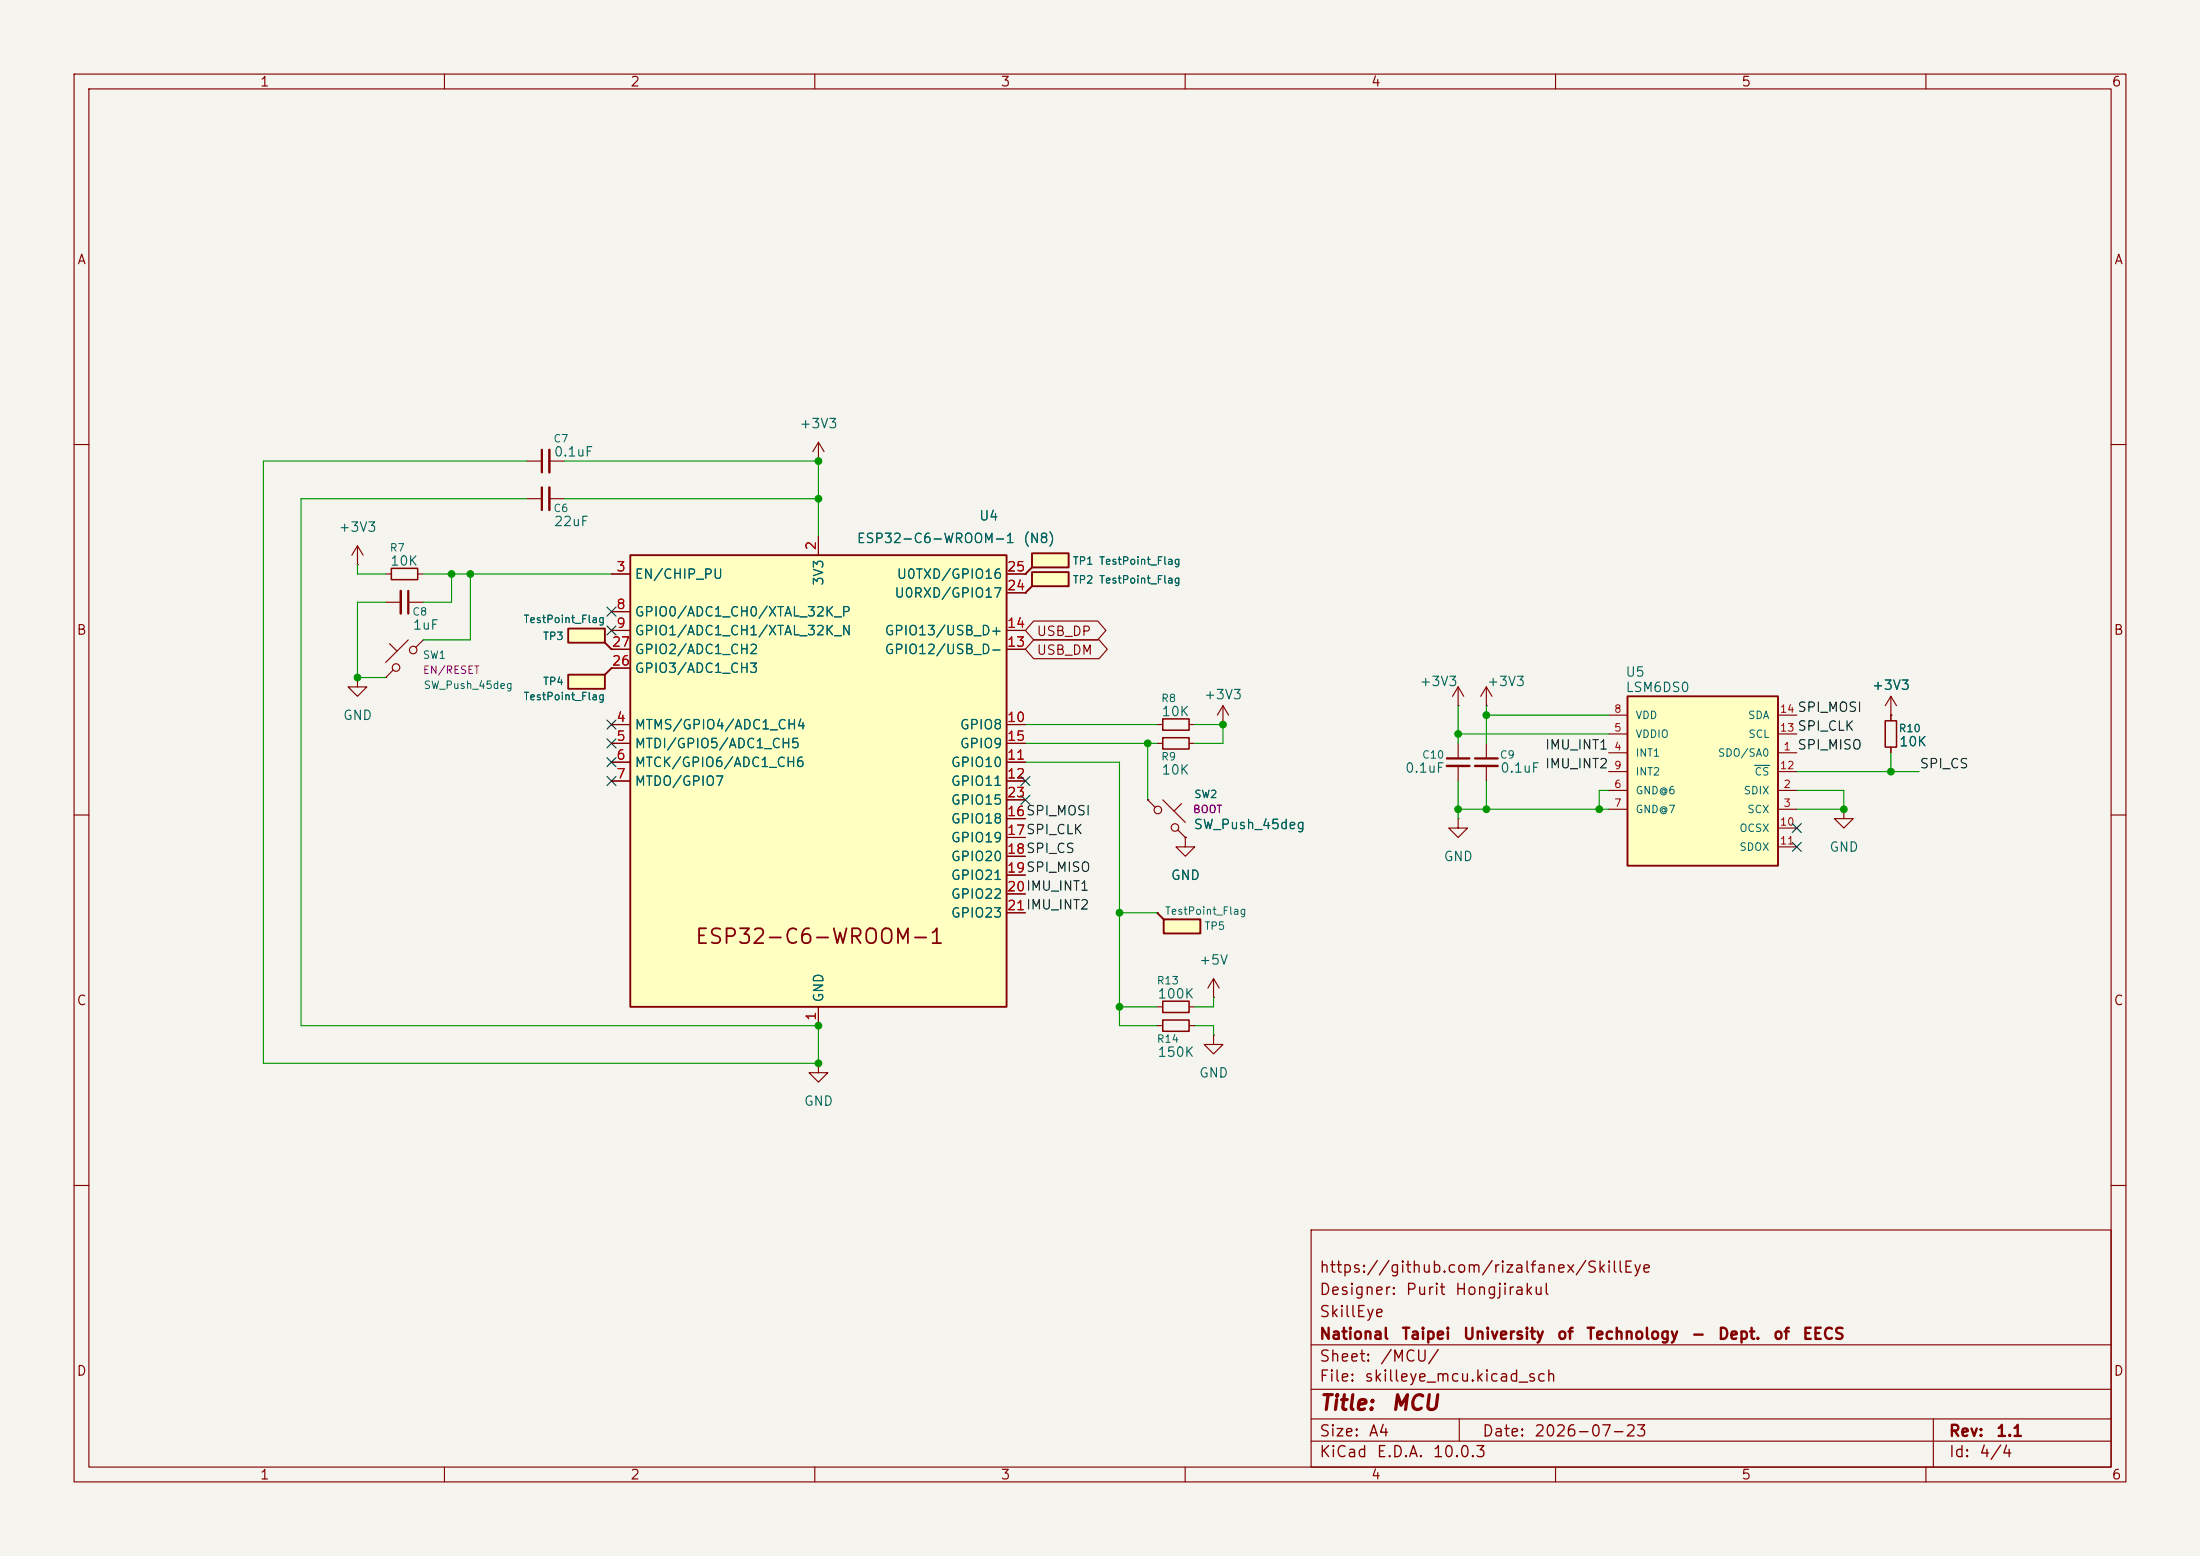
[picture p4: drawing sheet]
<svg xmlns="http://www.w3.org/2000/svg" width="297mm" height="210mm" viewBox="0 0 297 210" stroke-linecap="round" stroke-linejoin="round" font-family="sans-serif">
<path d="M0 0h297v210h-297z" fill="#f5f4ef" stroke="#f5f4ef" stroke-width=".14"/>
<g fill="none" stroke="#840000" stroke-width=".15">
<path d="M10 10h277v190h-277zM12 12h273v186h-273zM60 10v2M110 10v2M160 10v2M210 10v2M260 10v2M10 60h2M285 60h2M255.3 96.5h.1M255.3 94v3.3M255.3 94l-.8 1.3"/>
<path d="M255.3 94l.7 1.3M10 110h2M196.8 110.5v1.3h1.3l-1.3 1.2-1.2-1.2h1.2M196.8 110.5h.1M255.3 100.8v.8M285 110h2M10 160h2M177 166h108v32h-108zM285 160h2M60 198v2M110 198v2M160 198v2"/>
<path d="M177 194.5h108M177 191.5h108M177 187.5h108M177 181.5h108M197 191.5v3M210 198v2M260 198v2M261 191.5v6.5"/>
</g>
<path d="M254.5 97.3h1.5v3.5h-1.5z" fill="none" stroke="#840000" stroke-width=".2"/>
<path d="M76.7 91.1h5v1.9h-5z" fill="#ffffc2"/>
<path d="M76.7 91.1h5v1.9h-5zM82.5 90.2l-.8 .9" fill="none" stroke="#840000" stroke-width=".25"/>
<g fill="none" stroke="#840000" stroke-width=".15">
<path d="M48.3 91.4v1.3h1.2l-1.2 1.3-1.3-1.3h1.3M48.3 91.4h.1M82.5 90.2h.1M154.9 108l1.1 1M154.9 108h.1M156.2 100.3h.8M157 108l3 3M159 112l1 1M159.5 108.5l-1 1M160 113v1.3h1.3l-1.3 1.3-1.3-1.3h1.3M160 113h.1M160.5 100.3h.8"/>
<path d="M110.5 143.5v1.3h1.3l-1.3 1.3-1.3-1.3h1.3M110.5 143.5h.1"/>
<circle cx="156.3" cy="109.3" r=".51"/>
<circle cx="158.6" cy="111.7" r=".51"/>
</g>
<path d="M157 99.6h3.5v1.5h-3.5z" fill="none" stroke="#840000" stroke-width=".2"/>
<path d="M76.7 84.8h5v1.9h-5z" fill="#ffffc2"/>
<path d="M76.7 84.8h5v1.9h-5zM81.7 86.7l.8 .9" fill="none" stroke="#840000" stroke-width=".25"/>
<path d="M82.5 87.6h.1M156.2 97.8h.8M160.5 97.8h.8M165.1 97.8h.1M165.1 95.3l-.8 1.2M165.1 95.3l.8 1.2M165.1 95.3v2.5M200.7 100.3v2.1M200.7 103.4v2M156.2 135.9h.8M160.5 135.9h.8" fill="none" stroke="#840000" stroke-width=".15"/>
<path d="M199.1 102.4h3.1" fill="none" stroke="#840000" stroke-width=".3"/>
<path d="M199.1 103.4h3.1" fill="none" stroke="#840000" stroke-width=".33"/>
<path d="M157 97h3.5v1.6h-3.5zM157 135.1h3.5v1.6h-3.5z" fill="none" stroke="#840000" stroke-width=".2"/>
<path d="M85.1 74.9h50.8v61h-50.8z" fill="#ffffc2"/>
<path d="M85.1 74.9h50.8v61h-50.8z" fill="none" stroke="#840000" stroke-width=".25"/>
<g fill="none" stroke="#840000" stroke-width=".15">
<path d="M48.3 76.2h.1M48.3 73.7l-.8 1.2M48.3 73.7l.7 1.2M48.3 73.7v2.5M52.1 77.5h.7M56.4 77.5h.7M82.5 77.5h2.6M110.5 72.4v2.5M135.9 77.5h2.5M52.1 91.4h.1M52.1 81.3h2M52.6 86.9l1 1"/>
<path d="M53.1 90.4l-1 1M55.1 86.4l-3 3M55.1 81.3h2M57.1 86.4l-1 1M57.1 86.4h.1M82.5 97.8h2.6M82.5 82.6h2.6M82.5 85.1h2.6M82.5 87.6h2.6M82.5 90.2h2.6M135.9 97.8h2.5M135.9 85.1h2.5"/>
<path d="M135.9 87.6h2.5M135.9 80h2.5M196.8 95.3h.1M196.8 92.7v2.6M196.8 92.7l-.7 1.3M196.8 92.7l.8 1.3M200.7 95.3h.1M200.7 92.7l-.8 1.3M200.7 92.7l.7 1.3M200.7 92.7v2.6M82.5 100.3h2.6M82.5 102.9h2.6"/>
<path d="M82.5 105.4h2.6M135.9 100.3h2.5M135.9 102.9h2.5M135.9 105.4h2.5M135.9 110.5h2.5M135.9 113h2.5M135.9 115.6h2.5M135.9 118.1h2.5M135.9 108h2.5M196.8 100.3v2.1M196.8 103.4v2M110.5 135.9v2.5"/>
<path d="M135.9 120.7h2.5M135.9 123.2h2.5M156.2 138.4h.8M160.5 138.4h.8"/>
<circle cx="53.5" cy="90.1" r=".51"/>
<circle cx="55.8" cy="87.7" r=".51"/>
</g>
<path d="M52.8 76.7h3.6v1.5h-3.6zM157 137.7h3.5v1.5h-3.5z" fill="none" stroke="#840000" stroke-width=".2"/>
<path d="M55.1 79.8v3M195.3 102.4h3.1" fill="none" stroke="#840000" stroke-width=".3"/>
<path d="M54.1 79.8v3M195.3 103.4h3.1" fill="none" stroke="#840000" stroke-width=".33"/>
<path d="M139.3 74.7h5v1.9h-5z" fill="#ffffc2"/>
<path d="M139.3 74.7h5v1.9h-5zM139.3 76.6l-.9 .9" fill="none" stroke="#840000" stroke-width=".25"/>
<path d="M138.4 77.5h.1M248.9 109.2v1.3h1.3l-1.3 1.3-1.3-1.3h1.3M248.9 109.2h.1" fill="none" stroke="#840000" stroke-width=".15"/>
<path d="M139.3 77.2h5v1.9h-5z" fill="#ffffc2"/>
<path d="M139.3 77.2h5v1.9h-5zM139.3 79.1l-.9 .9" fill="none" stroke="#840000" stroke-width=".25"/>
<path d="M138.4 80h.1" fill="none" stroke="#840000" stroke-width=".15"/>
<path d="M219.7 94h20.3v22.8h-20.3z" fill="#ffffc2"/>
<path d="M219.7 94h20.3v22.8h-20.3z" fill="none" stroke="#840000" stroke-width=".25"/>
<g fill="none" stroke="#840000" stroke-width=".15">
<path d="M217.2 99.1h2.5M217.2 96.5h2.5M240 99.1h2.6M240 96.5h2.6M217.2 101.6h2.5M217.2 106.7h2.5M217.2 109.2h2.5M217.2 104.1h2.5M240 101.6h2.6M240 106.7h2.6M240 109.2h2.6M240 104.1h2.6"/>
<path d="M240 111.8h2.6M240 114.3h2.6M163.8 139.7v1.3h1.3l-1.3 1.2-1.2-1.2h1.2M163.8 139.7h.1"/>
</g>
<path d="M236.9 103.3h2" fill="none" stroke="#006464" stroke-width=".15"/>
<path d="M157.1 124.1h5v1.9h-5z" fill="#ffffc2"/>
<path d="M156.2 123.2l.9 .9M157.1 124.1h5v1.9h-5z" fill="none" stroke="#840000" stroke-width=".25"/>
<g fill="none" stroke="#840000" stroke-width=".15">
<path d="M110.5 59.7l-.8 1.3M110.5 59.7l.8 1.3M110.5 59.7v2.5M71.1 67.3h2.1M71.1 62.2h2.1M74.2 67.3h2M74.2 62.2h2M82.5 77.5h2.6M110.5 62.2h.1M110.5 72.4v2.5M135.9 77.5h2.5M138.4 77.5h.1"/>
<path d="M82.5 90.2h.1M82.5 87.6h.1M82.5 97.8h2.6M82.5 82.6h2.6M82.5 85.1h2.6M82.5 87.6h2.6M82.5 90.2h2.6M135.9 97.8h2.5M135.9 85.1h2.5M135.9 87.6h2.5M135.9 80h2.5M138.4 80h.1"/>
<path d="M139.5 86.4h8.9l1.1 1.2-1.1 1.3h-8.9l-1.1-1.3zM139.5 83.8h8.7l1.1 1.3-1.1 1.3h-8.7l-1.1-1.3zM255.3 96.5h.1M255.3 96.5v.8M82.5 100.3h2.6M82.5 102.9h2.6M82.5 105.4h2.6M135.9 100.3h2.5M135.9 102.9h2.5M135.9 105.4h2.5M135.9 110.5h2.5M135.9 113h2.5"/>
<path d="M135.9 115.6h2.5M135.9 118.1h2.5M135.9 108h2.5M154.9 108h.1M160 113h.1M255.3 100.8v.8M110.5 135.9v2.5M135.9 120.7h2.5M135.9 123.2h2.5M156.2 123.2h.1M163.8 134.6h.1M163.8 132.1l-.7 1.3"/>
<path d="M163.8 132.1l.8 1.3M163.8 132.1v2.5"/>
</g>
<path d="M73.2 60.7v3.1M73.2 65.8v3" fill="none" stroke="#840000" stroke-width=".3"/>
<path d="M74.2 60.7v3.1M74.2 65.8v3" fill="none" stroke="#840000" stroke-width=".33"/>
<g fill="none" stroke="#009600" stroke-width=".15">
<path d="M48.3 76.2v1.3h3.8M57.1 77.5h25.4M61 77.5v3.8h-3.9M63.5 77.5v8.9h-6.4M71.1 62.2h-35.5v81.3h74.9v-5.1h-69.9v-71.1h30.5M76.2 62.2h34.3v10.2M76.2 67.3h34.3M52.1 81.3h-3.8v10.1h3.8M138.4 97.8h17.8M161.3 97.8h3.8v2.5h-3.8M196.8 95.3v5M196.8 99.1h20.4"/>
<path d="M200.7 95.3v5M200.7 96.5h16.5M138.4 102.9h12.7v35.5h5.1M138.4 100.3h17.8M154.9 100.3v7.7M196.8 105.4v5.1M196.8 109.2h20.4M200.7 105.4v3.8M217.2 106.7h-1.3v2.5M242.6 106.7h6.3v2.5h-6.3M242.6 104.1h16.5M255.3 101.6v2.5"/>
<path d="M151.1 123.2h5.1M151.1 135.9h5.1M161.3 138.4h2.5v1.3M163.8 134.6v1.3h-2.5"/>
</g>
<g fill="none" stroke="#000084" stroke-width=".15">
<path d="M81.9 81.9l1.3 1.3M81.9 84.5l1.3 1.2M81.9 99.7l1.3 1.2M81.9 97.2l1.3 1.2M83.2 81.9l-1.3 1.3M83.2 84.5l-1.3 1.2M83.2 99.7l-1.3 1.2M83.2 97.2l-1.3 1.2M81.9 102.3l1.3 1.2M81.9 104.8l1.3 1.2M83.2 102.3l-1.3 1.2M83.2 104.8l-1.3 1.2"/>
<path d="M137.8 107.3l1.2 1.3M137.8 104.8l1.2 1.2M139 107.3l-1.2 1.3M139 104.8l-1.2 1.2M242 111.2l1.2 1.2M242 113.7l1.2 1.2M243.2 111.2l-1.2 1.2M243.2 113.7l-1.2 1.2"/>
</g>
<g fill="#009600" stroke="#009600" stroke-width=".14">
<circle cx="200.7" cy="109.2" r=".46"/>
<circle cx="196.8" cy="109.2" r=".46"/>
<circle cx="200.7" cy="96.5" r=".46"/>
<circle cx="196.8" cy="99.1" r=".46"/>
<circle cx="248.9" cy="109.2" r=".46"/>
<circle cx="215.9" cy="109.2" r=".46"/>
<circle cx="255.3" cy="104.1" r=".46"/>
<circle cx="154.9" cy="100.3" r=".46"/>
<circle cx="165.1" cy="97.8" r=".46"/>
<circle cx="151.1" cy="135.9" r=".46"/>
<circle cx="151.1" cy="123.2" r=".46"/>
<circle cx="61" cy="77.5" r=".46"/>
<circle cx="63.5" cy="77.5" r=".46"/>
<circle cx="110.5" cy="138.4" r=".46"/>
<circle cx="110.5" cy="143.5" r=".46"/>
<circle cx="48.3" cy="91.4" r=".46"/>
<circle cx="110.5" cy="62.2" r=".46"/>
<circle cx="110.5" cy="67.3" r=".46"/>
</g>
<g font-size="2" fill="#840000">
<text x="93.7" y="127.9">ESP32-C6-WROOM-1</text>
<text x="178" y="190.8">Title:</text>
<text x="187.7" y="190.8">MCU</text>
</g>
<g font-size="1.5" fill="#840000">
<text x="178" y="172.2">https://github.com/rizalfanex/SkillEye</text>
<text x="178" y="178.2">SkillEye</text>
<text x="178" y="175.2">Designer:</text>
<text x="189.7" y="175.2">Purit</text>
<text x="196.3" y="175.2">Hongjirakul</text>
<text x="178" y="184.2">Sheet:</text>
<text x="178" y="181.2">National</text>
<text x="186.2" y="184.2">/MCU/</text>
<text x="189.1" y="181.2">Taipei</text>
<text x="197.4" y="181.2">University</text>
<text x="210.1" y="181.2">of</text>
<text x="214" y="181.2">Technology</text>
<text x="228.2" y="181.2">-</text>
<text x="231.8" y="181.2">Dept.</text>
<text x="239.3" y="181.2">of</text>
<text x="243.2" y="181.2">EECS</text>
<text x="178" y="186.9">File:</text>
<text x="184.1" y="186.9">skilleye_mcu.kicad_sch</text>
<text x="178" y="197.1">KiCad</text>
<text x="178" y="194.3">Size:</text>
<text x="184.7" y="194.3">A4</text>
<text x="185.7" y="197.1">E.D.A.</text>
<text x="193.3" y="197.1">10.0.3</text>
<text x="200" y="194.3">Date:</text>
<text x="207" y="194.3">2026-07-23</text>
<text x="263" y="194.3">Rev:</text>
<text x="263" y="197.1">Id:</text>
<text x="267.1" y="197.1">4/4</text>
<text x="269.4" y="194.3">1.1</text>
</g>
<g font-size="1.3" fill="#840000">
<text x="35" y="12">1</text>
<text x="85" y="12">2</text>
<text x="135" y="12">3</text>
<text x="185" y="12">4</text>
<text x="235" y="12">5</text>
<text x="285" y="12">6</text>
<text x="10.3" y="36">A</text>
<text x="285.3" y="36">A</text>
<text x="10.3" y="86">B</text>
<text x="139.9" y="88.7">USB_DM</text>
<text x="139.9" y="86.2">USB_DP</text>
<text x="285.3" y="86">B</text>
<text x="10.3" y="136">C</text>
<text x="285.3" y="136">C</text>
<text x="10.3" y="186">D</text>
<text x="285.3" y="186">D</text>
<text x="35" y="200">1</text>
<text x="85" y="200">2</text>
<text x="135" y="200">3</text>
<text x="185" y="200">4</text>
<text x="235" y="200">5</text>
<text x="285" y="200">6</text>
</g>
<g font-size="1.3" fill="#006464">
<text x="107.8" y="58.1">+3V3</text>
<text x="74.7" y="61.9">0.1uF</text>
<text x="74.7" y="71.3">22uF</text>
<text x="132.1" y="70.6">U4</text>
<text x="45.6" y="72.1">+3V3</text>
<text x="52.6" y="76.7">10K</text>
<text x="115.6" y="73.6">ESP32-C6-WROOM-1</text>
<text x="138" y="73.6">(N8)</text>
<text x="85.6" y="78.4">EN/CHIP_PU</text>
<text x="85.6" y="83.5">GPIO0/ADC1_CH0/XTAL_32K_P</text>
<text x="111.5" y="79.1" transform="rotate(-90 111.5 79.1)">3V3</text>
<text x="120.7" y="81">U0RXD/GPIO17</text>
<text x="121" y="78.4">U0TXD/GPIO16</text>
<text x="55.6" y="85.3">1uF</text>
<text x="85.6" y="86.1">GPIO1/ADC1_CH1/XTAL_32K_N</text>
<text x="85.6" y="88.6">GPIO2/ADC1_CH2</text>
<text x="119.3" y="88.6">GPIO12/USB_D-</text>
<text x="119.3" y="86.1">GPIO13/USB_D+</text>
<text x="85.6" y="91.1">GPIO3/ADC1_CH3</text>
<text x="162.5" y="94.7">+3V3</text>
<text x="191.6" y="92.9">+3V3</text>
<text x="200.7" y="92.9">+3V3</text>
<text x="219.4" y="91.6">U5</text>
<text x="219.4" y="93.7">LSM6DS0</text>
<text x="252.6" y="93.4">+3V3</text>
<text x="46.2" y="97.5">GND</text>
<text x="85.6" y="98.8">MTMS/GPIO4/ADC1_CH4</text>
<text x="85.6" y="101.3">MTDI/GPIO5/ADC1_CH5</text>
<text x="129.5" y="98.8">GPIO8</text>
<text x="129.5" y="101.3">GPIO9</text>
<text x="156.7" y="97">10K</text>
<text x="256.3" y="101">10K</text>
<text x="85.6" y="103.8">MTCK/GPIO6/ADC1_CH6</text>
<text x="85.6" y="106.4">MTDO/GPIO7</text>
<text x="128.3" y="103.8">GPIO10</text>
<text x="128.3" y="106.4">GPIO11</text>
<text x="156.7" y="104.9">10K</text>
<text x="189.6" y="104.6">0.1uF</text>
<text x="202.4" y="104.6">0.1uF</text>
<text x="128.3" y="111.5">GPIO18</text>
<text x="128.3" y="108.9">GPIO15</text>
<text x="161.1" y="112.2">SW_Push_45deg</text>
<text x="128.3" y="114">GPIO19</text>
<text x="128.3" y="116.5">GPIO20</text>
<text x="128.3" y="119.1">GPIO21</text>
<text x="158" y="119.1">GND</text>
<text x="194.8" y="116.5">GND</text>
<text x="246.9" y="115.3">GND</text>
<text x="128.3" y="121.6">GPIO22</text>
<text x="128.3" y="124.2">GPIO23</text>
<text x="161.8" y="130.5">+5V</text>
<text x="111.5" y="135.4" transform="rotate(-90 111.5 135.4)">GND</text>
<text x="156.2" y="135.1">100K</text>
<text x="156.2" y="143">150K</text>
<text x="108.5" y="149.6">GND</text>
<text x="161.8" y="145.8">GND</text>
</g>
<g font-size="1.3" fill="#a90000">
<text x="83.1" y="77.4">3</text>
<text x="110.5" y="74.4" transform="rotate(-90 110.5 74.4)">2</text>
<text x="135.8" y="77.4">25</text>
<text x="83.1" y="82.5">8</text>
<text x="135.8" y="80">24</text>
<text x="82.5" y="87.6">27</text>
<text x="83.1" y="85.1">9</text>
<text x="135.8" y="87.6">13</text>
<text x="135.8" y="85.1">14</text>
<text x="82.5" y="90.1">26</text>
<text x="83.1" y="97.8">4</text>
<text x="83.1" y="100.3">5</text>
<text x="135.8" y="97.8">10</text>
<text x="135.8" y="100.3">15</text>
<text x="83.1" y="102.8">6</text>
<text x="83.1" y="105.4">7</text>
<text x="135.8" y="102.8">11</text>
<text x="135.8" y="105.4">12</text>
<text x="135.8" y="107.9">23</text>
<text x="135.8" y="110.5">16SPI_MOSI</text>
<text x="135.8" y="113">17SPI_CLK</text>
<text x="135.8" y="110.5">16</text>
<text x="135.8" y="113">17</text>
<text x="135.8" y="115.5">18SPI_CS</text>
<text x="135.8" y="118.1">19SPI_MISO</text>
<text x="135.8" y="115.5">18</text>
<text x="135.8" y="118.1">19</text>
<text x="135.8" y="120.6">20IMU_INT1</text>
<text x="135.8" y="123.2">21IMU_INT2</text>
<text x="135.8" y="120.6">20</text>
<text x="135.8" y="123.2">21</text>
<text x="110.5" y="137.9" transform="rotate(-90 110.5 137.9)">1</text>
</g>
<g font-size="1.3" fill="#0f0f0f">
<text x="208.5" y="101.5">IMU_INT1</text>
<text x="242.6" y="96.4">SPI_MOSI</text>
<text x="242.6" y="101.5">SPI_MISO</text>
<text x="242.6" y="98.9">SPI_CLK</text>
<text x="208.5" y="104">IMU_INT2</text>
<text x="259.1" y="104">SPI_CS</text>
</g>
<g font-size="1" fill="#006464">
<text x="74.6" y="60">C7</text>
<text x="74.6" y="69.4">C6</text>
<text x="52.5" y="74.7">R7</text>
<text x="144.7" y="76.5">TP1 TestPoint_Flag</text>
<text x="55.6" y="83.3">C8</text>
<text x="144.7" y="79">TP2 TestPoint_Flag</text>
<text x="57" y="89.2">SW1</text>
<text x="70.6" y="84.3">TestPoint_Flag</text>
<text x="73.2" y="86.6">TP3</text>
<text x="57.1" y="93.2">SW_Push_45deg</text>
<text x="70.6" y="94.8">TestPoint_Flag</text>
<text x="73.2" y="92.7">TP4</text>
<text x="156.7" y="95">R8</text>
<text x="220.7" y="99.8">VDDIO</text>
<text x="220.7" y="97.3">VDD</text>
<text x="235.9" y="97.3">SDA</text>
<text x="236" y="99.8">SCL</text>
<text x="256.2" y="99.1">R10</text>
<text x="156.7" y="102.9">R9</text>
<text x="161.1" y="108">SW2</text>
<text x="191.9" y="102.6">C10</text>
<text x="202.4" y="102.6">C9</text>
<text x="220.7" y="102.4">INT1</text>
<text x="220.7" y="107.5">GND@6</text>
<text x="220.7" y="104.9">INT2</text>
<text x="231.8" y="102.4">SDO/SA0</text>
<text x="235.3" y="107.5">SDIX</text>
<text x="236.8" y="104.9">CS</text>
<text x="220.7" y="110">GND@7</text>
<text x="234.7" y="112.5">OCSX</text>
<text x="235.8" y="110">SCX</text>
<text x="234.7" y="115.1">SDOX</text>
<text x="157.2" y="123.7">TestPoint_Flag</text>
<text x="162.5" y="125.7">TP5</text>
<text x="156.1" y="133.1">R13</text>
<text x="156.1" y="141">R14</text>
</g>
<g font-size="1" fill="#840084">
<text x="57" y="91.2">EN/RESET</text>
<text x="161" y="110">BOOT</text>
</g>
<g font-size="1" fill="#a90000">
<text x="217.8" y="101.5">4</text>
<text x="217.8" y="99">5</text>
<text x="217.8" y="96.4">8</text>
<text x="240.2" y="99">13</text>
<text x="240.2" y="96.4">14</text>
<text x="240.7" y="101.5">1</text>
<text x="217.8" y="106.6">6</text>
<text x="217.8" y="104.1">9</text>
<text x="240.2" y="104.1">12</text>
<text x="240.7" y="106.6">2</text>
<text x="217.8" y="109.1">7</text>
<text x="240.2" y="111.7">10</text>
<text x="240.7" y="109.1">3</text>
<text x="240.2" y="114.2">11</text>
</g>
</svg>
